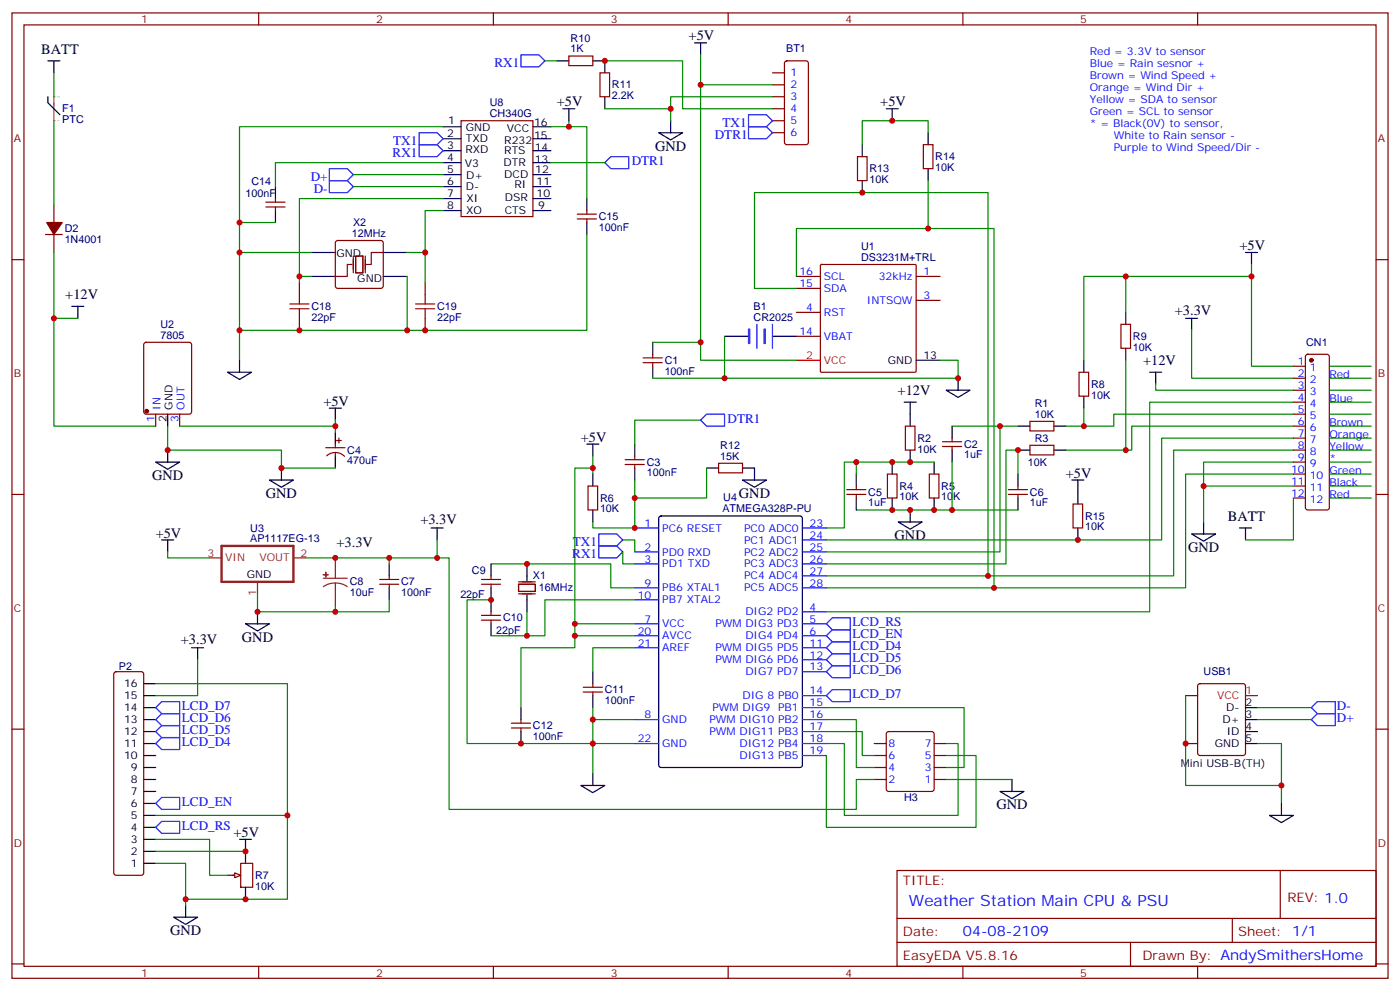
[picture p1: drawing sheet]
<svg xmlns="http://www.w3.org/2000/svg" width="412mm" height="292mm" viewBox="0 0 412 292" stroke-linecap="round" stroke-linejoin="round" font-family="sans-serif">
<g fill="none" stroke="#870000" stroke-width=".35">
<path d="M3.5 3.8h405.4v284.3h-405.4zM7.1 7.3h398.2v277.3h-398.2zM76.2 3.8v3.5M145.3 3.8v3.5M214.5 3.8v3.5M283.6 3.8v3.5M352.8 3.8v3.5M3.5 76.5h3.6M405.3 76.5h3.6M3.5 145.6h3.6M405.3 145.6h3.6M3.5 214.8h3.6"/>
<path d="M405.3 214.8h3.6M264.2 256.4h141.1v28.2h-141.1zM377.1 256.4v14.1M264.2 270.5h141.1M264.2 277.6h141.1M333 277.6v7M363 270.5v7.1M3.5 283.9h3.6M76.2 284.6v3.5M145.3 284.6v3.5M214.5 284.6v3.5M283.6 284.6v3.5"/>
<path d="M352.8 284.6v3.5M405.3 283.9h3.6"/>
</g>
<path d="M194.3 152.2l.4-.2h41l.6 .4 .1 73-.5 .6-41.2 .1-.6-.5-.1-72.9z" fill="#fff" stroke="#000" stroke-width=".35"/>
<g fill="none" stroke="#00f" stroke-width=".35">
<path d="M223 95.5v7.1M227.5 95.5v7.1M206.4 123.8l1.7-1.8h5.3v3.5h-5.3zM176.4 157.3h5.3l1.7 1.7-1.7 1.8h-5.3zM187 155.5h7M236.4 155.5h7M236.4 159h7M176.4 160.8h5.3l1.7 1.8-1.7 1.7h-5.3zM187 162.6h7M187 166.1h7M187 173.1h7M187 176.7h7"/>
<path d="M236.4 162.6h7M236.4 166.1h7M236.4 173.1h7M236.4 169.6h7M187 183.7h7M187 187.3h7M187 190.8h7M236.4 180.2h7M236.4 183.7h7M236.4 187.3h7M236.4 190.8h7M236.4 194.3h7"/>
<path d="M236.4 197.8h7M187 211.9h7M187 219h7M236.4 211.9h7M236.4 204.9h7M236.4 208.4h7M236.4 215.5h7M236.4 219h7M386.3 211.9l1.8-1.7h5.2v3.5h-5.2zM386.3 208.4l1.8-1.7h5.2v3.5h-5.2zM236.4 222.5h7"/>
</g>
<g fill="none" stroke="#008700" stroke-width=".35">
<path d="M206.4 16.2v89.9h28.2M15.9 74.4v51.1h30M368.7 77.9v30h12.3M213.4 99.1v12.3h68.8v-5.3h-5.3M234.6 84.9h-12.4v-28.2h68.8v112.9h-47.6M234.6 81.4v-14.1h58.2v105.8h-49.4M351 97.3v14.1h30M192.3 100.8h14.1M192.3 111.4h21.1M49.4 125.5v7.1h33.5v5.3h15.9M174.6 137.9h-5.3v49.4h17.7M174.6 134.3v5.3"/>
<path d="M206.4 123.8h-19.4v7M128.8 159v5.3h-38.8M183.4 159h3.6v3.6M187 141.4v14.1h-12.4v-1.8M49.4 162.6v1.7h12.3M75.8 174.9v5.3h23v-1.8M114.7 176.7v3.5h-15.9M114.7 164.3v1.8M128.8 164.3h3.5v74.1h119.9v-8.8h5.3M144.6 166.1h35.3v7h7.1M144.6 176.7h-7v42.3h49.4M183.4 162.6v3.5h3.6"/>
<path d="M187 176.7h-26.5v10.6h-5.3M155.2 180.2v7.1h-10.6M169.3 187.3v3.5h-15.8v17.6M169.3 183.7h17.7M187 190.8h-12.4v7M174.6 208.4v3.5M187 211.9h-12.4v15.9M243.4 208.4h40.6v17.7h-5.3M243.4 211.9h8.8v14.2h5.3M243.4 215.5h10.6v7h3.5M243.4 219h5.3v21.2h33.5v-21.2h-3.5M370.4 219h7.1v17.6"/>
<path d="M370.4 211.9h15.9M370.4 208.4h15.9M243.4 222.5v21.2h44.1v-21.2h-8.8M278.7 229.6h19.4"/>
</g>
<g fill="none" stroke="#000" stroke-width=".35">
<path d="M14.1 17.9h3.5M15.9 17.9v3.5M204.6 12.6h3.5M206.4 12.6v3.6M366.9 74.4h3.5M368.7 74.4v3.5M213.4 99.1h7.1M227.5 99.1h7.1M349.2 93.8h3.6M351 93.8v3.5M192.3 100.8v3.6M192.3 107.9v3.5"/>
<path d="M269.9 106.1h7M278.7 114.9h7.1l-3.6 2.2zM282.2 111.4v3.5M82.9 137.9v3.5M97 120.2h3.5M98.8 120.2v3.6M98.8 127.3v3.5M98.8 134.3v3.6M172.9 130.8h3.5M174.6 130.8v3.5M174.6 139.6v3.6M187 130.8v3.5"/>
<path d="M187 137.9v3.5M47.6 159h3.6M49.4 159v3.6M79.4 141.4h7l-3.5 2.1zM127 155.5h3.5M128.8 155.5v3.5M174.6 150.2v3.5M351 157.3h7.1l-3.6 2.1zM354.5 153.7v3.6M365.1 155.5h3.6M366.9 155.5v3.5M114.7 166.1v3.5"/>
<path d="M114.7 173.1v3.6M144.6 166.1v3.5M144.6 173.1v7.1M155.2 166.1v4.9M155.2 175.3v4.9M144.6 183.7v3.6M174.6 197.8v3.6M153.5 208.4v3.5M153.5 215.5v3.5M174.6 204.9v3.5M366.9 208.4h3.5M366.9 211.9h3.5"/>
<path d="M366.9 215.5h3.5M366.9 219h3.5M171.1 231.4h7.1l-3.6 2.1zM174.6 227.8v3.6M377.5 236.6v3.6M373.9 240.2h7.1l-3.5 2.1z"/>
</g>
<g fill="none" stroke="#870000" stroke-width=".35">
<path d="M13.4 69.1h4.9M15.9 60.3v5.2M15.9 69.1v5.3M241.7 78.1l.3-.2h27.5l.3 .2 .1 31.2-.2 .3h-27.7l-.3-.1zM234.6 81.4h7.1M234.6 92h7.1M234.6 99.1h7.1M234.6 84.9h7.1M269.9 81.4h7M269.9 88.5h7M189.4 106.8h5.7M189.4 105.4h5.7"/>
<path d="M192.3 104.4v1M192.3 106.8v1.1M96 131.9h5.6M96.2 134.2a3.8 3.8 0 0 1 5.3 .2M98.8 130.8v1.1M98.8 133.3v1M99.1 129.8h1.4M99.8 129v1.5M184.1 136.8h5.7M184.1 135.4h5.7M187 134.3v1.1M187 136.8v1.1"/>
<path d="M173.2 143.2h2.8v7h-2.8zM111.8 172.1h5.7M111.8 170.7h5.7M114.7 169.6v1.1M114.7 172.1v1M141.8 172.1h5.7M141.8 170.7h5.7M144.6 169.6v1.1M144.6 172.1v1M152.8 172.1h4.9v2.1h-4.9zM152.8 171.4h4.9M152.8 174.9h4.9"/>
<path d="M141.8 182.7h5.7M141.8 181.3h5.7M144.6 180.2v1.1M144.6 182.7v1M150.6 214.4h5.7M150.6 213h5.7M153.5 211.9v1.1M153.5 214.4v1.1M171.8 203.8h5.6M171.8 202.4h5.6M174.6 201.4v1M174.6 203.8v1.1"/>
<path d="M257.5 219h3.6M261.3 215.7l.5-.2h12.7l.5 .2 .2 .5v16.2l-.3 .5-.4 .2h-12.7l-.5-.2-.2-.5v-16.2zM275.2 219h3.5M349.2 204.9h3.6M349.2 219h3.6M353 201.6l.5-.2h12.7l.6 .4 .1 20-.5 .7h-12.9l-.7-.4v-20zM257.5 229.6h3.6M257.5 226.1h3.6M257.5 222.5h3.6M275.2 229.6h3.5M275.2 226.1h3.5M275.2 222.5h3.5"/>
</g>
<path d="M234.6 106.1h7.1M366.9 204.9h3.5" fill="none" stroke="#f00" stroke-width=".35"/>
<g fill="#00f" stroke="#00f" stroke-width=".35">
<path d="M225.1 96.9h.3v4.3h-.3z"/>
<path d="M220.5 96.9h.3v4.3h-.3z"/>
</g>
<path d="M65.3 160.8h21.1v10.6h-21.1z" fill="none" stroke="#8c2424" stroke-width=".71"/>
<path d="M61.7 164.3h3.6M75.8 171.4v3.5M86.4 164.3h3.6M95.2 170.3h7.1M98.8 171.7l1.8 .3 1.7 .8M98.8 171.7l-1.9 .3-1.7 .8M98.8 164.3v6M98.8 171.7v6.7" fill="none" stroke="#8c2424" stroke-width=".35"/>
<g fill="#8c2424" stroke="#8c2424" stroke-width=".35">
<path d="M95.2 169.3h1.5z"/>
<path d="M96 168.6v1.4z"/>
</g>
<path d="M13.8 65.5h4.5l-2.4 3.6z" fill="#870000" stroke="#870000" stroke-width=".35"/>
<path d="M15.9 28.5v7.1" fill="none" stroke="#a64a4a" stroke-width=".35"/>
<g fill="#a64a4a">
<circle cx="15.9" cy="35.6" r=".18"/>
<circle cx="15.9" cy="28.5" r=".18"/>
</g>
<g fill="none" stroke="#000" stroke-width=".35">
<path d="M14.1 28.5v1.8l3.5 3.5M266.3 118.5h3.6M268.1 118.5v7M252.2 139.6v3.6M262.8 136.1v3.5M268.1 132.6v3.5M275.2 136.1v3.5M280.5 125.5v3.5M280.5 132.6v3.5M299.9 125.5h3.5M299.9 132.6h3.5M299.9 139.6v3.6"/>
<path d="M310.4 125.5h3.6M310.4 132.6h3.6M252.2 146.7v3.5M262.8 146.7v3.5M264.6 153.7h7l-3.5 2.2zM268.1 150.2v3.5M275.2 146.7v3.5M299.9 146.7v3.5M56.4 190.8h3.6M58.2 190.8v3.5M42.3 219h3.6M42.3 215.5h3.6"/>
<path d="M42.3 211.9h3.6M42.3 208.4h3.6M42.3 204.9h3.6M42.3 201.4h3.6M42.3 236.6h3.6M42.3 233.1h3.6M42.3 229.6h3.6M42.3 226.1h3.6M42.3 222.5h3.6M294.6 233.1h7l-3.5 2.1zM298.1 229.6v3.5M42.3 254.3h3.6"/>
<path d="M42.3 250.8h3.6M42.3 247.2h3.6M42.3 243.7h3.6M42.3 240.2h3.6M67 257.8h3.6M70.6 247.2h3.5M72.3 247.2v7.1M51.2 270.2h7l-3.5 2.1zM54.7 266.6v3.6M72.3 261.3v3.6"/>
</g>
<g fill="none" stroke="#008700" stroke-width=".35">
<path d="M15.9 35.6v24.7M15.9 21.4v7.1M52.9 125.5h45.9M98.8 123.8v3.5M252.2 136.1v3.5M275.2 136.1h-26.5v19.4h-5.3M280.5 125.5h19.4M280.5 136.1v14.1M294.6 125.5v37.1h-51.2M299.9 139.6v-7h-3.6v33.5h-52.9M381 122h-52.9v3.5h-14.1M381 125.5h-47.6v7.1h-19.4"/>
<path d="M252.2 150.2h47.7M58.2 194.3v10.6h-12.3M45.9 201.4h38.8v38.8M349.2 204.9v26.5h28.3M45.9 254.3h8.8v12.3M45.9 250.8h26.4"/>
</g>
<g fill="none" stroke="#870000" stroke-width=".35">
<path d="M261.4 139.6h2.8v7.1h-2.8zM266.7 125.5h2.8v7.1h-2.8zM273.8 139.6h2.8v7.1h-2.8zM277.6 131.5h5.7M277.6 130.1h5.7M280.5 129v1.1M280.5 131.5v1.1M303.4 124.1h7v2.8h-7zM303.4 131.2h7v2.8h-7zM249.4 145.6h5.7M249.4 144.2h5.7M252.2 143.2v1"/>
<path d="M252.2 145.6v1.1M297 145.6h5.7M297 144.2h5.7M299.9 143.2v1M299.9 145.6v1.1M33.7 198l.5-.2h7.4l.5 .2 .2 .5v58.6l-.2 .5-.5 .2h-7.4l-.5-.2-.2-.5v-58.6zM68.4 257.8h1.8M70.9 254.3h3.5v7h-3.5z"/>
</g>
<path d="M243.4 190.8l1.8-1.8h5.3v3.5h-5.3zM243.4 194.3l1.8-1.8h5.3v3.6h-5.3zM243.4 197.8l1.8-1.7h5.3v3.5h-5.3zM243.4 183.7l1.8-1.7h5.3v3.5h-5.3zM243.4 187.3l1.8-1.8h5.3v3.5h-5.3zM245.2 203.1h5.3v3.6h-5.3l-1.8-1.8z" fill="none" stroke="#00f" stroke-width=".35"/>
<path d="M69.1 257.1l1.8 .7-1.8 .7z" fill="#f0f0f0" stroke="#870000" stroke-width=".35"/>
<path d="M45.9 240.2h38.8v24.7h-30M45.9 247.2h15.8v10.6h5.3" fill="none" stroke="#008700" stroke-width=".35"/>
<path d="M45.9 219l1.7-1.8h5.3v3.6h-5.3zM45.9 215.5l1.7-1.8h5.3v3.5h-5.3zM45.9 211.9l1.7-1.7h5.3v3.5h-5.3zM47.6 206.7h5.3v3.5h-5.3l-1.7-1.8zM45.9 236.6l1.7-1.7h5.3v3.5h-5.3zM45.9 243.7l1.7-1.8h5.3v3.6h-5.3z" fill="none" stroke="#00f" stroke-width=".35"/>
<g fill="none" stroke="#870000" stroke-width=".35">
<path d="M78.3 59.5h5.7M81.1 58.5v1M78.3 61h5.7M81.1 61v1M99 71l.5-.2h12.7l.5 .2 .2 .5v12.7l-.2 .5-.5 .2h-12.7l-.5-.2-.2-.5v-12.7zM170 64.5h5.7M170 63.1h5.7M172.9 62v1.1M172.9 64.5v1M88.2 83.2v3.5M88.2 93.8v3.5M125.2 83.2v3.5"/>
<path d="M125.2 93.8v3.5M42.6 101l.4-.2h12.7l.7 .5v20l-.4 .6-13 .1-.6-.5-.1-20zM45.9 122v3.5M52.9 122v3.5"/>
</g>
<circle cx="43.2" cy="121.1" r=".53" fill="#870000" stroke="#870000" stroke-width=".35"/>
<path d="M81.1 55v3.5M172.9 58.5v3.5M81.1 62v3.5M91.7 74.4h7.1M112.9 74.4h7M172.9 65.5v3.6M91.7 81.4h7.1M112.9 81.4h7M49.4 122v3.5" fill="none" stroke="#000" stroke-width=".35"/>
<path d="M103.7 77.9h-1.4v3.5h-3.5M104.1 75.4v5M104.8 75.4h2.1v5h-2.1zM107.6 75.4v5M112.9 74.4h-3.5v3.5h-1.8" fill="none" stroke="#870012" stroke-width=".35"/>
<path d="M85.4 89.5h5.6M85.4 90.9h5.6M88.2 86.7v2.8M88.2 90.9v2.9M122.4 89.5h5.7M122.4 90.9h5.7M125.2 86.7v2.8M125.2 90.9v2.9" fill="none" stroke="#a10000" stroke-width=".35"/>
<path d="M135.8 35.6h21.2v28.2h-21.2z" fill="#fff" stroke="#800000" stroke-width=".35"/>
<g fill="none" stroke="#000" stroke-width=".35">
<path d="M164 17.9h3.6M174.6 17.9h3.6v3.5M130.5 37.3h5.3M157 37.3h5.3M165.8 32h3.5M167.6 32v3.6M178.2 28.5v3.5M194 39.1h7.1l-3.5 2.1zM197.6 35.6v3.5M261.1 32h3.5M262.8 32v3.6M273.4 39.1v3.5"/>
<path d="M130.5 40.9h5.3M130.5 44.4h5.3M130.5 47.9h5.3M130.5 51.4h5.3M130.5 55h5.3M130.5 58.5h5.3M157 40.9h5.3M157 44.4h5.3M157 47.9h5.3M157 51.4h5.3M157 55h5.3M157 58.5h5.3"/>
<path d="M254 42.6v3.5M254 53.2v3.5M273.4 49.7v3.5M130.5 62h5.3M157 62h5.3M21.2 90.2h3.5M22.9 90.2v3.6M331.6 92v3.5M67 109.6h7.1l-3.5 2.2zM70.6 106.1v3.5M319.3 106.1v3.5M319.3 116.7v3.5"/>
<path d="M331.6 102.6v3.5M338.7 109.6h3.5M340.4 109.6v3.6M45.9 136.1h7l-3.5 2.1zM49.4 132.6v3.5M208.1 137.9h3.6M218.7 137.9h3.5v3.5M218.7 141.4h7.1l-3.6 2.1zM315.7 141.4h3.6M317.5 141.4v7M317.5 155.5v3.5M72.3 183.7h7.1l-3.6 2.1z"/>
<path d="M75.8 180.2v3.5"/>
</g>
<g fill="none" stroke="#008700" stroke-width=".35">
<path d="M160.5 17.9h3.5M178.2 17.9h22.9v14.1h26.4M130.5 37.3h-59.9v68.8M167.6 37.3h5.3v21.2M167.6 35.6v1.7h-5.3M178.2 32h19.4M206.4 25h21.1M227.5 28.5h-29.9v7.1M273.4 39.1v-3.5h-19.4v7M104.1 55h26.4M104.1 51.4h26.4M130.5 58.5h-42.3v24.7"/>
<path d="M130.5 47.9h-49.4v7.1M162.3 47.9h15.9M273.4 53.2v14.1M70.6 65.5h10.5M70.6 74.4h21.1M119.9 74.4h5.3M130.5 62h-5.3v21.2M172.9 69.1v28.2h-102.3M15.9 93.8h7M88.2 81.4h3.5M119.9 81.4v15.9M331.6 81.4v10.6"/>
<path d="M368.7 81.4h-49.4v24.7M331.6 106.1v26.5M340.4 113.2v1.7h40.6M381 118.5h-42.3v61.7h-95.3M391.6 107.9h12.3M391.6 111.4h12.3M391.6 114.9h12.3M391.6 118.5h12.3M208.1 137.9v8.8h-21.1M319.3 120.2v5.3M381 136.1h-26.5v17.6M381 129h-38.8v30h-98.8"/>
<path d="M381 132.6h-35.3v37h-54.7M381 139.6h-31.8v33.5h-56.4M391.6 122h12.3M391.6 125.5h12.3M391.6 129h12.3M391.6 132.6h12.3M391.6 136.1h12.3M391.6 139.6h12.3M354.5 143.2h26.5M381 146.7v12.3h-14.1M391.6 143.2h12.3M391.6 146.7h12.3"/>
</g>
<path d="M153.5 16.2h5.2l1.8 1.7-1.8 1.8h-5.2zM123.5 39.1h5.3l1.7 1.8-1.7 1.7h-5.3zM220.5 37.3h5.3l1.7 1.8-1.7 1.8h-5.3zM220.5 33.8h5.3l1.7 1.8-1.7 1.7h-5.3zM97 53.2h5.3l1.8 1.8-1.8 1.7h-5.3zM97 49.7h5.3l1.8 1.7-1.8 1.8h-5.3zM123.5 42.6h5.3l1.7 1.8-1.7 1.7h-5.3zM178.2 47.9l1.7-1.8h5.3v3.6h-5.3z" fill="none" stroke="#00f" stroke-width=".35"/>
<g fill="none" stroke="#870000" stroke-width=".35">
<path d="M167.6 16.5h7v2.8h-7zM231.3 18.1l.5-.2h5.6l.7 .5v23.5l-.4 .7h-5.9l-.7-.4v-23.6zM176.7 21.4h2.9v7.1h-2.9zM227.5 21.4h3.6M227.5 25h3.6M227.5 28.5h3.6M227.5 32h3.6M227.5 35.6h3.6M227.5 39.1h3.6M252.6 46.1h2.8v7.1h-2.8zM272 42.6h2.8v7.1h-2.8zM330.2 95.5h2.8v7.1h-2.8z"/>
<path d="M317.9 109.6h2.8v7.1h-2.8zM381 107.9h3.5M381 111.4h3.5M381 114.9h3.5M381 118.5h3.5M384.8 104.6l.4-.2h5.7l.5 .2 .2 .5v44.4l-.3 .5-.4 .2h-5.7l-.5-.2-.2-.5v-44.4zM211.7 136.5h7v2.8h-7zM381 122h3.5M381 125.5h3.5M381 129h3.5M381 132.6h3.5M381 136.1h3.5"/>
<path d="M381 139.6h3.5M316.1 148.4h2.8v7.1h-2.8zM381 143.2h3.5M381 146.7h3.5"/>
</g>
<circle cx="386.3" cy="106.1" r=".53" fill="#870000" stroke="#870000" stroke-width=".35"/>
<g fill="#c00">
<circle cx="377.5" cy="231.4" r=".88"/>
<circle cx="349.3" cy="219" r=".88"/>
<circle cx="262.8" cy="150.2" r=".88"/>
<circle cx="268.1" cy="150.2" r=".88"/>
<circle cx="153.5" cy="219" r=".88"/>
<circle cx="82.9" cy="137.9" r=".88"/>
<circle cx="114.7" cy="164.3" r=".88"/>
<circle cx="98.8" cy="180.2" r=".88"/>
<circle cx="144.6" cy="176.7" r=".88"/>
<circle cx="174.6" cy="211.9" r=".88"/>
<circle cx="187" cy="155.5" r=".88"/>
<circle cx="213.4" cy="111.4" r=".88"/>
<circle cx="282.2" cy="111.4" r=".88"/>
<circle cx="155.2" cy="187.3" r=".88"/>
<circle cx="174.6" cy="137.9" r=".88"/>
<circle cx="174.6" cy="219" r=".88"/>
<circle cx="169.3" cy="183.7" r=".88"/>
<circle cx="155.2" cy="166.1" r=".88"/>
<circle cx="206.4" cy="100.8" r=".88"/>
<circle cx="98.8" cy="164.3" r=".88"/>
<circle cx="128.8" cy="164.3" r=".88"/>
<circle cx="169.3" cy="187.3" r=".88"/>
<circle cx="262.8" cy="136.1" r=".88"/>
<circle cx="252.2" cy="136.1" r=".88"/>
<circle cx="268.1" cy="136.1" r=".88"/>
<circle cx="275.2" cy="150.2" r=".88"/>
<circle cx="299.9" cy="132.6" r=".88"/>
<circle cx="294.6" cy="125.5" r=".88"/>
<circle cx="280.5" cy="150.2" r=".88"/>
<circle cx="98.8" cy="125.5" r=".88"/>
<circle cx="72.3" cy="250.8" r=".88"/>
<circle cx="54.7" cy="264.9" r=".88"/>
<circle cx="72.3" cy="264.9" r=".88"/>
<circle cx="84.7" cy="240.2" r=".88"/>
<circle cx="125.2" cy="97.3" r=".88"/>
<circle cx="119.9" cy="97.3" r=".88"/>
<circle cx="125.2" cy="74.4" r=".88"/>
<circle cx="70.6" cy="65.5" r=".88"/>
<circle cx="70.6" cy="97.3" r=".88"/>
<circle cx="88.2" cy="97.3" r=".88"/>
<circle cx="88.2" cy="81.4" r=".88"/>
<circle cx="70.6" cy="74.4" r=".88"/>
<circle cx="167.6" cy="37.3" r=".88"/>
<circle cx="15.9" cy="93.8" r=".88"/>
<circle cx="368.7" cy="81.4" r=".88"/>
<circle cx="331.6" cy="81.4" r=".88"/>
<circle cx="319.3" cy="125.5" r=".88"/>
<circle cx="331.6" cy="132.6" r=".88"/>
<circle cx="206.4" cy="25" r=".88"/>
<circle cx="197.6" cy="32" r=".88"/>
<circle cx="178.2" cy="17.9" r=".88"/>
<circle cx="187" cy="146.7" r=".88"/>
<circle cx="291" cy="169.6" r=".88"/>
<circle cx="292.8" cy="173.1" r=".88"/>
<circle cx="354.5" cy="143.2" r=".88"/>
<circle cx="49.4" cy="132.6" r=".88"/>
<circle cx="254" cy="56.7" r=".88"/>
<circle cx="317.5" cy="159" r=".88"/>
<circle cx="262.8" cy="35.6" r=".88"/>
<circle cx="75.8" cy="180.2" r=".88"/>
<circle cx="273.4" cy="67.3" r=".88"/>
</g>
<text font-size="4.6" fill="#00f" x="267.8" y="267">Weather Station Main CPU &amp; PSU</text>
<g font-size="4.2">
<text x="202.8" y="11.9">+5V</text>
<text x="12.2" y="15.8">BATT</text>
<text x="164" y="31.3">+5V</text>
<text x="259.3" y="31.3">+5V</text>
<text x="193" y="44.4">GND</text>
<text x="365.1" y="73.7">+5V</text>
<text x="19.2" y="88.1">+12V</text>
<text x="346.1" y="92.7">+3.3V</text>
<text x="336.7" y="107.5">+12V</text>
<text x="95.2" y="119.5">+5V</text>
<text x="264.4" y="116.3">+12V</text>
<text x="171.1" y="130.1">+5V</text>
<text x="44.8" y="141.4">GND</text>
<text x="314" y="140.7">+5V</text>
<text x="78.3" y="146.7">GND</text>
<text x="217.7" y="146.7">GND</text>
<text x="123.8" y="154.4">+3.3V</text>
<text x="361.7" y="153.4">BATT</text>
<text x="45.9" y="158.3">+5V</text>
<text x="99.1" y="161.1">+3.3V</text>
<text x="263.5" y="159">GND</text>
<text x="350" y="162.6">GND</text>
<text x="53.3" y="189.7">+3.3V</text>
<text x="71.3" y="189">GND</text>
<text x="293.5" y="238.4">GND</text>
<text x="68.8" y="246.5">+5V</text>
<text x="50.1" y="275.4">GND</text>
</g>
<text font-size="4.2" fill="#00f" x="283.6" y="275.8">04-08-2109</text>
<g font-size="3.9" fill="#00f">
<text x="145.6" y="19.7">RX1</text>
<text x="210.6" y="40.9">DTR1</text>
<text x="212.9" y="37.3">TX1</text>
<text x="115.6" y="46.1">RX1</text>
<text x="115.8" y="42.6">TX1</text>
<text x="91.5" y="53.2">D+</text>
<text x="186.1" y="48.6">DTR1</text>
<text x="92.4" y="56.7">D-</text>
<text x="214.3" y="124.5">DTR1</text>
<text x="168.8" y="160.8">TX1</text>
<text x="168.6" y="164.3">RX1</text>
<text x="251.1" y="184.5">LCD_RS</text>
<text x="251.1" y="191.6">LCD_D4</text>
<text x="251.1" y="188">LCD_EN</text>
<text x="251.1" y="195.1">LCD_D5</text>
<text x="251.1" y="198.6">LCD_D6</text>
<text x="53.6" y="209.2">LCD_D7</text>
<text x="251.1" y="205.7">LCD_D7</text>
<text x="393.8" y="209.1">D-</text>
<text x="53.6" y="212.7">LCD_D6</text>
<text x="393.8" y="212.7">D+</text>
<text x="53.6" y="219.8">LCD_D4</text>
<text x="53.6" y="216.2">LCD_D5</text>
<text x="53.6" y="237.4">LCD_EN</text>
<text x="53.6" y="244.5">LCD_RS</text>
</g>
<g font-size="3.9" fill="#800">
<text x="266" y="260.6">TITLE:</text>
<text x="379.2" y="265.6">REV: 1.0</text>
<text x="266" y="275.8">Date:</text>
<text x="364.8" y="275.8">Sheet: 1/1</text>
<text x="266" y="282.9">EasyEDA V5.8.16</text>
<text x="336.5" y="282.9">Drawn By: AndySmithersHome</text>
</g>
<g font-size="3.2" fill="#800">
<text x="41.6" y="6.8">1</text>
<text x="110.8" y="6.8">2</text>
<text x="179.9" y="6.8">3</text>
<text x="249.1" y="6.8">4</text>
<text x="318.2" y="6.8">5</text>
<text x="4.1" y="41.9">A</text>
<text x="405.9" y="41.9">A</text>
<text x="4.1" y="111.1">B</text>
<text x="405.9" y="111.1">B</text>
<text x="4.1" y="180.2">C</text>
<text x="405.9" y="180.2">C</text>
<text x="4.1" y="249.3">D</text>
<text x="405.9" y="249.3">D</text>
<text x="41.6" y="287.6">1</text>
<text x="110.8" y="287.6">2</text>
<text x="179.9" y="287.6">3</text>
<text x="249.1" y="287.6">4</text>
<text x="318.2" y="287.6">5</text>
</g>
<g font-size="3.2" fill="#000080">
<text x="168.1" y="15.5">1K</text>
<text x="168.1" y="12.3">R10</text>
<text x="231.6" y="15.5">BT1</text>
<text x="180.3" y="29.2">2.2K</text>
<text x="180.3" y="26">R11</text>
<text x="18.3" y="33.1">F1</text>
<text x="144.3" y="34.5">CH340G</text>
<text x="144.3" y="31.3">U8</text>
<text x="18.3" y="36.3">PTC</text>
<text x="275.5" y="47.2">R14</text>
<text x="256.1" y="53.9">10K</text>
<text x="256.1" y="50.7">R13</text>
<text x="275.5" y="50.4">10K</text>
<text x="72.3" y="58.1">100nF</text>
<text x="74.1" y="54.6">C14</text>
<text x="176.4" y="64.8">C15</text>
<text x="19" y="71.5">1N4001</text>
<text x="19.1" y="68.4">D2</text>
<text x="103.6" y="69.8">12MHz</text>
<text x="104" y="66.6">X2</text>
<text x="176.4" y="68">100nF</text>
<text x="253.7" y="76.8">DS3231M+TRL</text>
<text x="253.7" y="73.7">U1</text>
<text x="91.7" y="94.5">22pF</text>
<text x="91.7" y="91.3">C18</text>
<text x="128.8" y="94.5">22pF</text>
<text x="128.8" y="91.3">C19</text>
<text x="222" y="94.5">CR2025</text>
<text x="222" y="91.3">B1</text>
<text x="47.3" y="99.8">7805</text>
<text x="47.3" y="96.5">U2</text>
<text x="333.7" y="100.1">R9</text>
<text x="384.8" y="101.9">CN1</text>
<text x="195.8" y="107.2">C1</text>
<text x="333.7" y="103.3">10K</text>
<text x="195.8" y="110.3">100nF</text>
<text x="304.8" y="119.9">R1</text>
<text x="321.4" y="117.4">10K</text>
<text x="321.4" y="114.2">R8</text>
<text x="304.8" y="123">10K</text>
<text x="270.2" y="130.1">R2</text>
<text x="284" y="131.9">C2</text>
<text x="304.8" y="130.1">R3</text>
<text x="102.3" y="136.8">470uF</text>
<text x="102.3" y="133.6">C4</text>
<text x="190.5" y="137.2">C3</text>
<text x="212.2" y="135.4">15K</text>
<text x="212.2" y="132.2">R12</text>
<text x="270.2" y="133.3">10K</text>
<text x="284" y="135">1uF</text>
<text x="302.8" y="137.2">10K</text>
<text x="190.5" y="140.3">100nF</text>
<text x="176.7" y="147.7">R6</text>
<text x="213.1" y="147.7">U4</text>
<text x="255.8" y="149.2">1uF</text>
<text x="255.8" y="146">C5</text>
<text x="264.9" y="147.4">10K</text>
<text x="264.9" y="144.2">R4</text>
<text x="277.3" y="147.4">10K</text>
<text x="277.3" y="144.2">R5</text>
<text x="303.4" y="149.2">1uF</text>
<text x="303.4" y="146">C6</text>
<text x="176.7" y="150.9">10K</text>
<text x="212.8" y="150.9">ATMEGA328P-PU</text>
<text x="319.6" y="153">R15</text>
<text x="73.7" y="159.7">AP1117EG-13</text>
<text x="73.7" y="156.8">U3</text>
<text x="319.6" y="156.2">10K</text>
<text x="103" y="172.4">C8</text>
<text x="118.2" y="172.4">C7</text>
<text x="139" y="169">C9</text>
<text x="157" y="170.7">X1</text>
<text x="103" y="175.6">10uF</text>
<text x="118.2" y="175.6">100nF</text>
<text x="135.6" y="176">22pF</text>
<text x="158.7" y="174.2">16MHz</text>
<text x="148.2" y="183">C10</text>
<text x="146.2" y="186.6">22pF</text>
<text x="35" y="197.2">P2</text>
<text x="354.5" y="198.9">USB1</text>
<text x="178.2" y="207.4">100nF</text>
<text x="178.2" y="204.2">C11</text>
<text x="157" y="214.8">C12</text>
<text x="157" y="217.9">100nF</text>
<text x="266.4" y="235.9">H3</text>
<text x="75.1" y="262.2">10K</text>
<text x="75.1" y="258.9">R7</text>
</g>
<g font-size="3.2" fill="#00f">
<text x="321" y="16.2">Red = 3.3V to sensor</text>
<text x="232.8" y="22.5">1</text>
<text x="321" y="19.7">Blue = Rain sesnor +</text>
<text x="321" y="23.2">Brown = Wind Speed +</text>
<text x="232.8" y="26">2</text>
<text x="232.8" y="29.6">3</text>
<text x="321" y="26.7">Orange = Wind Dir +</text>
<text x="232.8" y="33.1">4</text>
<text x="321" y="30.3">Yellow = SDA to sensor</text>
<text x="321" y="33.8">Green = SCL to sensor</text>
<text x="232.8" y="36.6">5</text>
<text x="232.8" y="40.1">6</text>
<text x="321" y="37.3">* = Black(0V) to sensor,</text>
<text x="328.1" y="40.9">White to Rain sensor -</text>
<text x="328.1" y="44.4">Purple to Wind Speed/Dir -</text>
<text x="235.5" y="81.1">16</text>
<text x="242.7" y="82.5">SCL</text>
<text x="258.9" y="82.5">32kHz</text>
<text x="272" y="81.1">1</text>
<text x="235.5" y="84.6">15</text>
<text x="242.7" y="86">SDA</text>
<text x="255.3" y="89.5">INTSQW</text>
<text x="272" y="88.1">3</text>
<text x="237.5" y="91.7">4</text>
<text x="242.7" y="93.1">RST</text>
<text x="235.5" y="98.7">14</text>
<text x="242.7" y="100.1">VBAT</text>
<text x="382.3" y="107.5">1</text>
<text x="382.3" y="111.1">2</text>
<text x="385.8" y="109.3">1</text>
<text x="385.8" y="112.8">2</text>
<text x="391.6" y="111.4">Red</text>
<text x="382.3" y="114.6">3</text>
<text x="382.3" y="118.1">4</text>
<text x="385.8" y="116.3">3</text>
<text x="385.8" y="119.9">4</text>
<text x="391.6" y="118.5">Blue</text>
<text x="45.5" y="124.2" transform="rotate(-90 45.5 124.2)">1</text>
<text x="47.3" y="120.7" transform="rotate(-90 47.3 120.7)">IN</text>
<text x="52.6" y="124.2" transform="rotate(-90 52.6 124.2)">3</text>
<text x="54.3" y="120.7" transform="rotate(-90 54.3 120.7)">OUT</text>
<text x="382.3" y="121.6">5</text>
<text x="382.3" y="125.2">6</text>
<text x="385.8" y="123.4">5</text>
<text x="391.6" y="125.5">Brown</text>
<text x="382.3" y="128.7">7</text>
<text x="385.8" y="126.9">6</text>
<text x="385.8" y="130.5">7</text>
<text x="391.6" y="129">Orange</text>
<text x="382.3" y="132.2">8</text>
<text x="382.3" y="135.7">9</text>
<text x="385.8" y="134">8</text>
<text x="385.8" y="137.5">9</text>
<text x="391.6" y="136.1">*</text>
<text x="391.6" y="132.6">Yellow</text>
<text x="380.3" y="139.3">10</text>
<text x="380.3" y="142.8">11</text>
<text x="385.8" y="141">10</text>
<text x="391.6" y="143.2">Black</text>
<text x="391.6" y="139.6">Green</text>
<text x="380.3" y="146.3">12</text>
<text x="385.8" y="144.6">11</text>
<text x="385.8" y="148.1">12</text>
<text x="391.6" y="146.7">Red</text>
<text x="189.9" y="155.2">1</text>
<text x="238.5" y="155.2">23</text>
<text x="195.1" y="156.6">PC6 RESET</text>
<text x="219.2" y="156.6">PC0 ADC0</text>
<text x="219.2" y="160.1">PC1 ADC1</text>
<text x="238.5" y="158.7">24</text>
<text x="189.9" y="162.2">2</text>
<text x="189.9" y="165.7">3</text>
<text x="195.1" y="163.6">PD0 RXD</text>
<text x="195.1" y="167.1">PD1 TXD</text>
<text x="219.2" y="163.6">PC2 ADC2</text>
<text x="219.2" y="167.1">PC3 ADC3</text>
<text x="238.5" y="162.2">25</text>
<text x="238.5" y="165.7">26</text>
<text x="189.9" y="172.8">9</text>
<text x="219.2" y="170.7">PC4 ADC4</text>
<text x="238.5" y="169.3">27</text>
<text x="238.5" y="172.8">28</text>
<text x="187.9" y="176.3">10</text>
<text x="195.1" y="174.2">PB6 XTAL1</text>
<text x="195.1" y="177.7">PB7 XTAL2</text>
<text x="219.2" y="174.2">PC5 ADC5</text>
<text x="238.5" y="179.8">4</text>
<text x="189.9" y="183.4">7</text>
<text x="195.1" y="184.8">VCC</text>
<text x="210.7" y="184.8">PWM DIG3 PD3</text>
<text x="219.6" y="181.3">DIG2 PD2</text>
<text x="238.5" y="183.4">5</text>
<text x="187.9" y="186.9">20</text>
<text x="187.9" y="190.4">21</text>
<text x="195.1" y="188.3">AVCC</text>
<text x="195.1" y="191.8">AREF</text>
<text x="210.7" y="191.8">PWM DIG5 PD5</text>
<text x="219.6" y="188.3">DIG4 PD4</text>
<text x="238.5" y="186.9">6</text>
<text x="238.5" y="190.4">11</text>
<text x="210.7" y="195.4">PWM DIG6 PD6</text>
<text x="238.5" y="194">12</text>
<text x="238.5" y="197.5">13</text>
<text x="219.6" y="198.9">DIG7 PD7</text>
<text x="209.9" y="209.5">PWM DIG9</text>
<text x="218.7" y="206">DIG 8 PB0</text>
<text x="229.2" y="209.5">PB1</text>
<text x="238.5" y="204.5">14</text>
<text x="238.5" y="208.1">15</text>
<text x="189.9" y="211.6">8</text>
<text x="195.1" y="213">GND</text>
<text x="209" y="213">PWM DIG10 PB2</text>
<text x="238.5" y="211.6">16</text>
<text x="238.5" y="215.1">17</text>
<text x="187.9" y="218.7">22</text>
<text x="195.1" y="220.1">GND</text>
<text x="209" y="216.5">PWM DIG11 PB3</text>
<text x="217.8" y="220.1">DIG12 PB4</text>
<text x="238.5" y="218.7">18</text>
<text x="261.8" y="220.1">8</text>
<text x="272.4" y="220.1">7</text>
<text x="217.8" y="223.6">DIG13 PB5</text>
<text x="238.5" y="222.2">19</text>
<text x="261.8" y="227.1">4</text>
<text x="261.8" y="223.6">6</text>
<text x="272.4" y="227.1">3</text>
<text x="272.4" y="223.6">5</text>
<text x="261.8" y="230.6">2</text>
<text x="272.4" y="230.6">1</text>
</g>
<g font-size="3.2">
<text x="131.7" y="40.5">2</text>
<text x="132" y="36.6">1</text>
<text x="137.2" y="41.7">TXD</text>
<text x="137.2" y="38.6">GND</text>
<text x="149.3" y="38.9">VCC</text>
<text x="157.3" y="40.9">15</text>
<text x="157.3" y="37">16</text>
<text x="131.7" y="47.6">4</text>
<text x="131.7" y="44">3</text>
<text x="137.1" y="45.1">RXD</text>
<text x="148.5" y="45.3">RTS</text>
<text x="148.5" y="42.4">R232</text>
<text x="157.5" y="44.4">14</text>
<text x="157.5" y="47.9">13</text>
<text x="131.7" y="51.1">5</text>
<text x="136.9" y="49.1">V3</text>
<text x="137.3" y="52.7">D+</text>
<text x="148.3" y="48.8">DTR</text>
<text x="148.5" y="52.3">DCD</text>
<text x="157.7" y="51.1">12</text>
<text x="131.7" y="58.1">7</text>
<text x="131.7" y="54.6">6</text>
<text x="137.2" y="55.8">D-</text>
<text x="137.4" y="59.4">XI</text>
<text x="148.7" y="59.2">DSR</text>
<text x="151.5" y="55.5">RI</text>
<text x="158" y="54.6">11</text>
<text x="158" y="58.1">10</text>
<text x="131.7" y="61.7">8</text>
<text x="137.3" y="63.1">XO</text>
<text x="148.7" y="63.1">CTS</text>
<text x="158.6" y="61.7">9</text>
<text x="99.1" y="75.8">GND</text>
<text x="105.3" y="83.2">GND</text>
<text x="261.5" y="107.2">GND</text>
<text x="272" y="105.8">13</text>
<text x="49" y="124.2" transform="rotate(-90 49 124.2)">2</text>
<text x="50.8" y="120.7" transform="rotate(-90 50.8 120.7)">GND</text>
<text x="72.7" y="170.3">GND</text>
<text x="36.5" y="202.4">16</text>
<text x="36.5" y="209.5">14</text>
<text x="36.5" y="206">15</text>
<text x="361.2" y="209.5">D-</text>
<text x="366.9" y="208.1">2</text>
<text x="36.5" y="213">13</text>
<text x="360.1" y="213">D+</text>
<text x="366.9" y="211.6">3</text>
<text x="366.9" y="215.1">4</text>
<text x="36.5" y="220.1">11</text>
<text x="36.5" y="216.5">12</text>
<text x="357.8" y="220.1">GND</text>
<text x="361.3" y="216.5">ID</text>
<text x="366.9" y="218.7">5</text>
<text x="36.5" y="223.6">10</text>
<text x="38.6" y="227.1">9</text>
<text x="347.8" y="225.9">Mini USB-B(TH)</text>
<text x="38.6" y="230.6">8</text>
<text x="38.6" y="237.7">6</text>
<text x="38.6" y="234.2">7</text>
<text x="38.6" y="244.8">4</text>
<text x="38.6" y="241.2">5</text>
<text x="38.6" y="251.8">2</text>
<text x="38.6" y="248.3">3</text>
<text x="38.6" y="255.3">1</text>
</g>
<g font-size="3.2" fill="#f00">
<text x="237.5" y="105.8">2</text>
<text x="242.7" y="107.2">VCC</text>
<text x="358.5" y="206">VCC</text>
<text x="366.9" y="204.5">1</text>
</g>
<g font-size="3.2" fill="#8d2323">
<text x="61.1" y="164">3</text>
<text x="66.3" y="165.4">VIN</text>
<text x="76.4" y="165.4">VOUT</text>
<text x="88.5" y="164">2</text>
<text x="75.5" y="175.5" transform="rotate(-90 75.5 175.5)">1</text>
</g>
<g font-size="1.1" fill="#4ba54b">
<text x="17.6" y="28.9" transform="rotate(-90 17.6 28.9)">2</text>
<text x="17.6" y="35.9" transform="rotate(-90 17.6 35.9)">1</text>
</g>
</svg>
